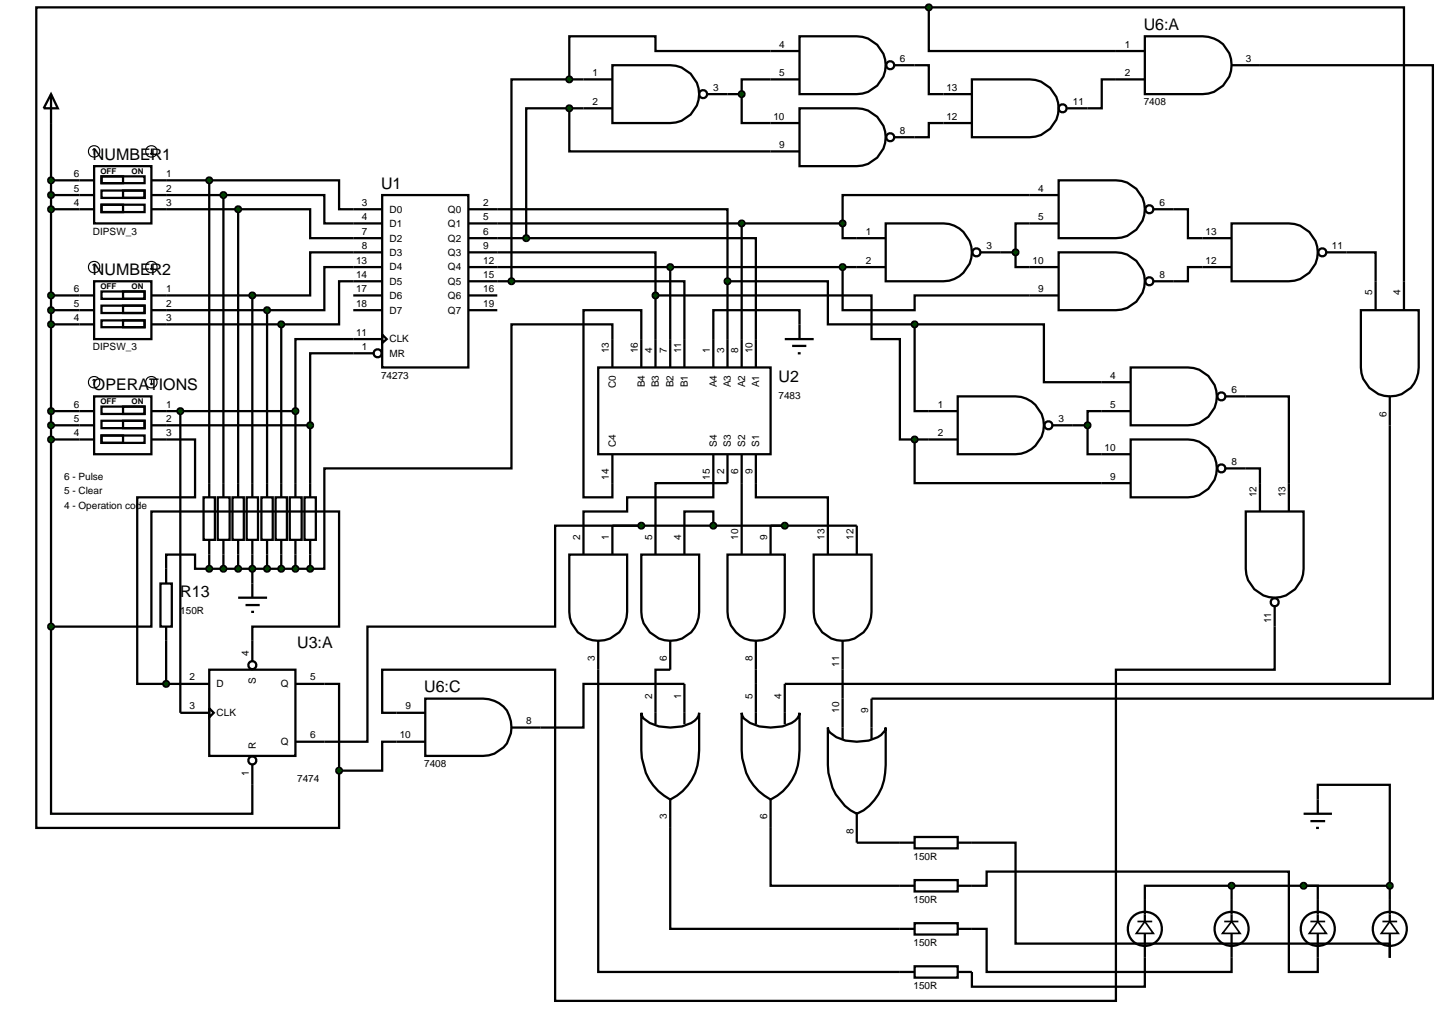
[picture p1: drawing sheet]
<svg xmlns="http://www.w3.org/2000/svg" width="257mm" height="180mm" viewBox="0 0 257 180" stroke-linecap="round" stroke-linejoin="round" font-family="sans-serif">
<g fill="none" stroke="#000" stroke-width=".4">
<path d="M9 16.6l1.2 2.5h-2.5zM9 16.6v93.9M100.4 14h-10.2v35.6M100.4 19.1h-7.6v22.9M100.4 19.1v7.6h35.5M100.4 14h2.5M100.4 19.1h2.5M128.3 16.6h2.5M130.8 16.6v5.1h5.1M135.9 9h-20.3v-2.6h-15.2v7.6M135.9 14h-5.1v2.6M161.3 11.5h2.5v5.1h2.6"/>
<path d="M163.8 1.3v7.7h33M163.8 1.3h83.8v48.3M163.8 1.3h-157.4v144.7h53.4v-10.1M196.8 14h-2.5v5.1h-2.5M222.2 11.5h30.5v111.7h-99M9 36.9h7.6M9 34.4h7.6M9 31.8h7.6M16.6 29.3h10.1v10.1h-10.1zM17.9 31.1h7.6v1.2h-7.6zM17.9 31.1h3.8v1.2h-3.8zM17.9 33.6h7.6v1.3h-7.6z"/>
<path d="M17.9 36.1h7.6v1.3h-7.6zM17.9 36.1h3.8v1.3h-3.8zM21.7 33.6h3.8v1.3h-3.8zM26.7 36.9h15.3M26.7 34.4h12.7M26.7 31.8h10.2M36.9 31.8h22.9v5.1h7.6M36.9 31.8v53.4M39.4 34.4h17.8v5h10.2M39.4 34.4v50.8M42 36.9h12.7v5.1h12.7M42 36.9v48.3"/>
<path d="M67.4 34.4h15.2v30.4h-15.2zM82.6 36.9h45.7v12.7M82.6 39.4h66M130.8 39.4v20.4M148.6 39.4v2.6h2.5M166.4 21.7h-2.6v2.5h-2.5M181.6 34.4h-33v5M181.6 39.4h-2.5v5.1M207 36.9h2.5v5.1h2.6M9 54.7h7.6M9 52.1h7.6M9 57.2h7.6"/>
<path d="M16.6 49.6h10.1v10.2h-10.1zM17.9 51.4h7.6v1.3h-7.6zM17.9 53.9h7.6v1.3h-7.6zM17.9 56.5h7.6v1.2h-7.6zM21.7 51.4h3.8v1.3h-3.8zM21.7 53.9h3.8v1.3h-3.8zM21.7 56.5h3.8v1.2h-3.8zM26.7 54.7h20.4M26.7 52.1h17.8M26.7 57.2h22.9M44.5 52.1v33.1M47.1 54.7v30.5"/>
<path d="M49.6 57.2v28M62.3 54.7h5.1M62.3 52.1h5.1M67.4 59.8h-15.3v12.7M67.4 49.6h-7.6v7.6h-10.2M67.4 47.1h-10.2v7.6h-10.1M67.4 44.5h-12.7v7.6h-10.2M67.4 59l.8 .8-.8 .7zM82.6 44.5h33v7.6M82.6 54.7h5.1M82.6 52.1h5.1M82.6 49.6h7.6"/>
<path d="M82.6 42h10.2M82.6 47.1h68.5M90.2 49.6h30.5v10.2M92.8 42h40.5v17.8M108 59.8v-2.6h-17.8v25.4h-33v17.7h-2.5M113.1 59.8v-5.1h-10.2v33h5.1v-2.5M115.6 52.1h38.1v7.7h5v17.7h2.6M115.6 52.1v7.7M118.2 47.1v12.7M128.3 49.6h17.7v7.6h15.3M128.3 49.6v10.2M141 57.2v-2.5h-15.2v5.1"/>
<path d="M148.6 47.1v7.6h12.7v-2.6h20.3M161.3 57.2v15.3h2.5M161.3 57.2h22.8v10.2h10.2M176.5 44.5h2.6M179.1 44.5v2.6h2.5M212.1 47.1h-2.6v2.5h-2.5M237.5 44.5h5.1v5.1M9 72.5h5M9 75h5M9 77.5h5M29.3 77.5h5.1v10.2h-10.2v32.9h5.1M29.3 72.5h22.8"/>
<path d="M29.3 75h25.4M31.8 72.5v53.2M52.1 72.5v12.7M54.7 75v10.2M65.9 62.3h-11.2v12.7M161.3 77.5v7.7h33M161.3 77.5h2.5M189.2 75h2.6M191.8 75v5.1h2.5M194.3 72.5h-2.5v2.5M219.7 69.9h7.6v15.3M245.1 75v45.6h-106.7"/>
<path d="M36.9 97.8v2.5M39.4 97.8v2.5M42 97.8v2.5M44.5 97.8v7.6M47.1 97.8v2.5M49.6 97.8v2.5M52.1 97.8v2.5M54.7 97.8v2.5M108 92.7h43.1M113.1 92.7h-15.2v17.8h-33.1v20.3h-7.6M120.7 92.7v-2.5h5.1v2.5M125.8 85.2v2.5h-15.2v2.5h-7.7v2.5"/>
<path d="M128.3 85.2h-12.7v7.5M130.8 85.2v7.5M133.3 85.2v2.5h12.7v5M219.7 82.6h2.5v2.6M9 110.5h17.7v-20.3h33.1v20.3h-15.3v2.5M9 110.5v33h35.5v-5.1M29.3 100.3v-2.5h5.1v2.5h2.5M29.3 113v7.6M36.9 100.3h17.8M42 105.4h5.1M43.3 106.7h2.5M44.3 107.9h.5"/>
<path d="M105.5 118.1v53.3h53.2M118.2 118.1h-2.6v2.5M133.3 118.1v2.5M148.6 118.1v5.1M224.8 110.5v7.6h-28v58.4h-98.9v-58.4h-30.5v7.6h2.5M29.3 120.6h2.5M57.2 120.6h2.6v15.3M69.9 130.8h-2.5v5.1h-7.6M120.7 120.6h-17.8v7.7h-7.6M118.2 146v17.8h40.5M135.9 146v10.2h22.8M151.1 148.6h7.6"/>
<path d="M171.4 148.6h7.7v17.8h66v2.5M171.4 156.2h2.6v-2.5h53.3v17.7h5.1v-2.5M217.2 156.2h-15.3v2.5M217.2 156.2h27.9M217.2 156.2v2.5M229.9 156.2h2.5v2.5M232.4 141v-2.6h12.7v17.8M245.1 156.2v2.5M171.4 163.8h2.6v7.6h43.2v-2.5M201.9 168.9v5.1h-30.5v-2.6"/>
<circle cx="66.6" cy="62.3" r=".7"/>
</g>
<g fill="none" stroke="#000" stroke-width=".2">
<path d="M16.6 26.2l-.3 .3M16.6 26.2l.2 .3M16.6 26.2v1.1M26.5 27l.2 .3M26.7 26.2v1.1M27 27l-.3 .3M16.6 46.6v1M16.6 46.6l-.3 .2M16.6 46.6l.2 .2M26.5 47.3l.2 .3M26.7 46.6v1M27 47.3l-.3 .3"/>
<circle cx="16.6" cy="26.7" r="1.01"/>
<circle cx="26.7" cy="26.7" r="1.01"/>
<circle cx="16.6" cy="47.1" r="1.01"/>
<circle cx="26.7" cy="47.1" r="1.01"/>
</g>
<g fill="#004000" stroke="#000" stroke-width=".4">
<path d="M8.6 54.4l.4-.2-.5 .5zM9 54.2l.4 .2 .1 .3zM9 55.2l.5-.5-.1 .3zM8.5 54.7l.5 .5-.3-.1z"/>
<path d="M8.6 51.8l.4-.2-.5 .5zM9 51.6l.4 .2 .1 .3zM9 52.6l.5-.5-.1 .3zM8.5 52.1l.5 .5-.3-.1z"/>
<path d="M8.6 36.6l.4-.2-.5 .5zM9 36.4l.4 .2 .1 .3zM9.5 36.9l-.1 .3-.4 .2zM8.5 36.9l.5 .5-.4-.2z"/>
<path d="M8.6 34.1l.4-.2-.5 .5zM9 33.9l.4 .2 .1 .3zM9 34.9l.5-.5-.1 .3zM8.5 34.4l.5 .5-.3-.1z"/>
<path d="M8.6 31.5l.4-.2-.5 .5zM9 31.3l.4 .2 .1 .3zM9 32.3l.5-.5-.1 .3zM8.5 31.8l.5 .5-.3-.1z"/>
<path d="M8.6 56.9l.4-.2-.5 .5zM9 56.7l.4 .2 .1 .3zM9 57.7l.5-.5-.1 .3zM8.5 57.2l.5 .5-.3-.1z"/>
</g>
<g fill="#004000">
<path d="M8.5 54.7l.5-.5 .5 .5-.5 .5z"/>
<path d="M8.5 52.1l.5-.5 .5 .5-.5 .5z"/>
<path d="M8.5 36.9l.5-.5 .5 .5-.5 .5z"/>
<path d="M8.5 34.4l.5-.5 .5 .5-.5 .5z"/>
<path d="M9 31.3l.5 .5-.5 .5-.5-.5z"/>
<path d="M8.5 57.2l.5-.5 .5 .5-.5 .5z"/>
</g>
<g fill="none" stroke="#000" stroke-width=".4">
<path d="M108 59.8v5M113.1 59.8v5M115.6 59.8v5M118.2 59.8v5M120.7 59.8v5M125.8 59.8v5M128.3 59.8v5M130.8 59.8v5M133.3 59.8v5M105.5 64.8h30.4v15.3h-30.4zM53.7 87.7h2v7.5h-2zM54.7 85.2v2.5"/>
<path d="M54.7 95.2v2.6M108 80.1v5.1M125.8 80.1v5.1M128.3 80.1v5.1M130.8 80.1v5.1M133.3 80.1v5.1"/>
</g>
<path d="M54.3 100l.4-.2-.5 .5zM54.7 99.8l.3 .1 .2 .4zM54.7 100.8l.5-.5-.2 .4zM54.2 100.3l.5 .5-.4-.2z" fill="#004000" stroke="#000" stroke-width=".4"/>
<path d="M54.7 99.8l.5 .5-.5 .5-.5-.5z" fill="#004000"/>
<path d="M51.1 87.7h2.1v7.5h-2.1zM52.1 85.2v2.5M52.1 95.2v2.6" fill="none" stroke="#000" stroke-width=".4"/>
<g fill="#004000" stroke="#000" stroke-width=".4">
<path d="M51.8 72.1l.3-.1-.5 .5zM52.1 72l.4 .2 .1 .3zM52.1 73l.5-.5-.1 .3zM51.6 72.5l.5 .5-.4-.2z"/>
<path d="M51.7 100l.4-.2-.5 .5zM52.1 99.8l.4 .2 .1 .3zM52.1 100.8l.5-.5-.2 .4zM51.6 100.3l.5 .5-.4-.2z"/>
</g>
<g fill="#004000">
<path d="M52.1 72l.5 .5-.5 .5-.5-.5z"/>
<path d="M52.1 99.8l.5 .5-.5 .5-.5-.5z"/>
</g>
<g fill="none" stroke="#000" stroke-width=".4">
<path d="M38.4 87.7h2.1v7.5h-2.1zM39.4 85.2v2.5M39.4 95.2v2.6M41 87.7h2v7.5h-2zM42 85.2v2.5M42 95.2v2.6M43.5 87.7h2v7.5h-2zM44.5 85.2v2.5M44.5 95.2v2.6M46.1 87.7h2v7.5h-2zM47.1 85.2v2.5M47.1 95.2v2.6"/>
<path d="M48.6 87.7h2v7.5h-2zM49.6 85.2v2.5M49.6 95.2v2.6"/>
</g>
<g fill="#004000" stroke="#000" stroke-width=".4">
<path d="M49.3 56.8l.3-.1-.5 .5zM49.6 56.7l.4 .2 .1 .3zM49.6 57.7l.5-.5-.2 .4zM49.1 57.2l.5 .5-.4-.2z"/>
<path d="M46.7 54.4l.4-.2-.5 .5zM47.1 54.2l.4 .2 .1 .3zM47.1 55.2l.5-.5-.1 .3zM46.6 54.7l.5 .5-.3-.1z"/>
<path d="M44.1 51.8l.4-.2-.5 .5zM44.5 51.6l.4 .2 .1 .3zM44.5 52.6l.5-.5-.1 .3zM44 52.1l.5 .5-.3-.1z"/>
<path d="M41.6 36.6l.4-.2-.5 .5zM42 36.4l.3 .1 .2 .4zM42.5 36.9l-.2 .4-.3 .1zM41.5 36.9l.5 .5-.4-.2z"/>
<path d="M39.1 34l.3-.1-.5 .5zM39.4 33.9l.4 .2 .1 .3zM39.4 34.9l.5-.5-.1 .3zM38.9 34.4l.5 .5-.4-.2z"/>
</g>
<g fill="#004000">
<path d="M49.6 56.7l.5 .5-.5 .5-.5-.5z"/>
<path d="M46.6 54.7l.5-.5 .5 .5-.5 .5z"/>
<path d="M44 52.1l.5-.5 .5 .5-.5 .5z"/>
<path d="M41.5 36.9l.5-.5 .5 .5-.5 .5z"/>
<path d="M39.4 33.9l.5 .5-.5 .5-.5-.5z"/>
</g>
<path d="M35.9 87.7h2v7.5h-2zM36.9 85.2v2.5M36.9 95.2v2.6" fill="none" stroke="#000" stroke-width=".4"/>
<g fill="#004000" stroke="#000" stroke-width=".4">
<path d="M36.6 31.4l.3-.1-.5 .5zM36.9 31.3l.4 .2 .1 .3zM36.9 32.3l.5-.5-.2 .4zM36.4 31.8l.5 .5-.4-.2z"/>
<path d="M44.1 100l.4-.2-.5 .5zM44.5 99.8l.4 .2 .1 .3zM44.5 100.8l.5-.5-.2 .4zM44 100.3l.5 .5-.3-.1z"/>
<path d="M39 100l.4-.2-.5 .5zM39.4 99.8l.4 .2 .1 .3zM39.4 100.8l.5-.5-.2 .4zM38.9 100.3l.5 .5-.3-.1z"/>
<path d="M41.6 100l.4-.2-.5 .5zM42 99.8l.4 .2 .1 .3zM42 100.8l.5-.5-.2 .4zM41.5 100.3l.5 .5-.3-.1z"/>
<path d="M46.7 100l.4-.2-.5 .5zM47.1 99.8l.4 .2 .1 .3zM47.1 100.8l.5-.5-.2 .4zM46.6 100.3l.5 .5-.3-.1z"/>
<path d="M49.2 100l.4-.2-.5 .5zM49.6 99.8l.4 .2 .1 .3zM49.6 100.8l.5-.5-.2 .4zM49.1 100.3l.5 .5-.3-.1z"/>
</g>
<g fill="#004000">
<path d="M36.9 31.3l.5 .5-.5 .5-.5-.5z"/>
<path d="M44 100.3l.5-.5 .5 .5-.5 .5z"/>
<path d="M39.4 99.8l.5 .5-.5 .5-.5-.5z"/>
<path d="M42 99.8l.5 .5-.5 .5-.5-.5z"/>
<path d="M46.6 100.3l.5-.5 .5 .5-.5 .5z"/>
<path d="M49.1 100.3l.5-.5 .5 .5-.5 .5z"/>
</g>
<g fill="none" stroke="#000" stroke-width=".4">
<path d="M138.4 59.8h5.1M141 57.2v2.6M139.7 61h2.5M140.7 62.3h.5M36.9 118.1h15.2v15.2h-15.2zM44.5 113v3.6M31.8 120.6h5.1M31.8 125.7h5.1M36.9 124.9l.8 .8-.8 .8zM44.5 134.9v3.5M52.1 120.6h5.1M52.1 130.8h5.1"/>
<circle cx="44.5" cy="117.3" r=".7"/>
<circle cx="44.5" cy="134.1" r=".7"/>
</g>
<path d="M8.6 110.2l.4-.2-.5 .5zM9 110l.4 .2 .1 .3zM9.5 110.5l-.1 .3-.4 .2zM8.5 110.5l.5 .5-.3-.1z" fill="#004000" stroke="#000" stroke-width=".4"/>
<path d="M8.5 110.5l.5-.5 .5 .5-.5 .5z" fill="#004000"/>
<g fill="none" stroke="#000" stroke-width=".4">
<path d="M100.4 97.8h10.2v10.1a5.1 5.1 0 0 1-5.1 5.1 5.1 5.1 0 0 1-5.1-5.1zM102.9 92.7v5.1M108 92.7v5.1M113.1 97.8h10.2v10.1a5.1 5.1 0 0 1-5.1 5.1 5.1 5.1 0 0 1-5.1-5.1zM115.6 92.7v5.1M120.7 92.7v5.1M128.3 97.8h10.1v10.1a5.1 5.1 0 0 1-5.1 5.1 5.1 5.1 0 0 1-5-5.1zM130.8 92.7v5.1M135.9 92.7v5.1M143.5 97.8h10.2v10.1a5.1 5.1 0 0 1-5.1 5.1 5.1 5.1 0 0 1-5.1-5.1zM146 92.7v5.1M151.1 92.7v5.1"/>
<path d="M105.5 113v5.1M118.2 113v5.1M133.3 113v5.1M148.6 113v5.1"/>
</g>
<g fill="#004000" stroke="#000" stroke-width=".4">
<path d="M138.1 92.3l.3-.1-.5 .5zM138.4 92.2l.4 .2 .1 .3zM138.9 92.7l-.2 .4-.3 .1zM137.9 92.7l.5 .5-.3-.1z"/>
<path d="M125.5 92.3l.3-.1-.5 .5zM125.8 92.2l.3 .1 .2 .4zM125.8 93.2l.5-.5-.2 .4zM125.3 92.7l.5 .5-.3-.1z"/>
</g>
<g fill="#004000">
<path d="M138.4 92.2l.5 .5-.5 .5-.5-.5z"/>
<path d="M125.8 92.2l.5 .5-.5 .5-.5-.5z"/>
</g>
<path d="M28.3 102.9h2v7.6h-2zM29.3 100.3v2.6M29.3 110.5v2.5" fill="none" stroke="#000" stroke-width=".4"/>
<path d="M36.5 100l.4-.2-.5 .5zM36.9 99.8l.4 .2 .1 .3zM36.9 100.8l.5-.5-.2 .4zM36.4 100.3l.5 .5-.3-.1z" fill="#004000" stroke="#000" stroke-width=".4"/>
<path d="M36.9 99.8l.5 .5-.5 .5-.5-.5z" fill="#004000"/>
<g fill="none" stroke="#000" stroke-width=".4">
<path d="M113.1 125.7l.1 .5 .3 .5a7.5 7.5 0 0 0 6.8 1.4 3.3 3.3 0 0 0 3-2.4v6.6a9.2 9.2 0 0 1-5.1 8.7 9.7 9.7 0 0 1-5.1-8.7zM115.6 120.6v7.1M120.7 120.6v7.1M130.8 125.7l.1 .5 .3 .5a7.5 7.5 0 0 0 6.8 1.4 3.3 3.3 0 0 0 3-2.4v6.6a9.2 9.2 0 0 1-5.1 8.7 9.7 9.7 0 0 1-5.1-8.7zM133.3 120.6v7.1M138.4 120.6v7.1M146 128.3l.1 .5a5.7 5.7 0 0 0 5 2l2.1-.2 1.6-.6 .6-.4 .7-.8 .1-.5v6.6a8.9 8.9 0 0 1-5.1 8.6 9.3 9.3 0 0 1-5.1-8.6zM148.6 123.2v7.1M153.7 123.2v7.1M118.2 141v5M135.9 141v5M151.1 143.5v5.1"/>
<path d="M158.7 148.6h2.6M158.7 156.2h2.6M161.3 147.6h7.6v2h-7.6zM161.3 155.2h7.6v2h-7.6zM168.9 148.6h2.5M168.9 156.2h2.5M201.9 158.7v3.8M217.2 158.7v3.8M229.9 143.5h5M231.1 144.8h2.6M232.1 146h.5M232.4 141v2.5"/>
<path d="M232.4 158.7v3.8M245.1 158.7v3.8M158.7 171.4h2.6M158.7 163.8h2.6M161.3 170.4h7.6v2h-7.6zM161.3 162.8h7.6v2h-7.6zM168.9 171.4h2.5M168.9 163.8h2.5M201.9 164.6v4.3M217.2 164.6v4.3M232.4 164.6v4.3M245.1 164.6v4.3"/>
<circle cx="201.9" cy="163.8" r="3"/>
<circle cx="217.2" cy="163.8" r="3"/>
<circle cx="232.4" cy="163.8" r="3"/>
<circle cx="245.1" cy="163.8" r="3"/>
</g>
<path d="M200.6 162.5h2.6M201.9 162.5l1.5 2.1h-3zM215.9 162.5h2.5M217.2 162.5l1.5 2.1h-3.1zM231.1 162.5h2.6M232.4 162.5l1.5 2.1h-3zM243.8 162.5h2.6M245.1 162.5l1.5 2.1h-3z" fill="none" stroke="#000" stroke-width=".3"/>
<g fill="#004000" stroke="#000" stroke-width=".4">
<path d="M244.8 155.8l.3-.1-.5 .5zM245.1 155.7l.4 .2 .1 .3zM245.1 156.7l.5-.5-.2 .4zM244.6 156.2l.5 .5-.3-.1z"/>
<path d="M229.6 155.8l.3-.1-.5 .5zM229.9 155.7l.4 .2 .1 .3zM230.4 156.2l-.1 .3-.4 .2zM229.4 156.2l.5 .5-.4-.2z"/>
<path d="M216.9 155.8l.3-.1-.5 .5zM217.2 155.7l.4 .2 .1 .3zM217.7 156.2l-.1 .3-.4 .2zM216.7 156.2l.5 .5-.4-.2z"/>
</g>
<g fill="#004000">
<path d="M245.1 155.7l.5 .5-.5 .5-.5-.5z"/>
<path d="M229.9 155.7l.5 .5-.5 .5-.5-.5z"/>
<path d="M217.2 155.7l.5 .5-.5 .5-.5-.5z"/>
</g>
<g fill="none" stroke="#000" stroke-width=".4">
<path d="M102.9 14h5.1M102.9 19.1h5.1M108 11.5h10.2a5.1 5.1 0 0 1 5.1 5.1 5.1 5.1 0 0 1-5.1 5.1h-10.2zM124.8 16.6h3.5"/>
<circle cx="124" cy="16.6" r=".7"/>
</g>
<g fill="#004000" stroke="#000" stroke-width=".4">
<path d="M89.8 49.3l.4-.2-.5 .5zM90.2 49.1l.3 .1 .2 .4zM90.7 49.6l-.1 .3-.4 .2zM89.7 49.6l.5 .5-.4-.2z"/>
<path d="M92.4 41.7l.4-.2-.5 .5zM92.8 41.5l.3 .1 .2 .4zM92.8 42.5l.5-.5-.2 .4zM92.3 42l.5 .5-.4-.2z"/>
</g>
<g fill="#004000">
<path d="M89.7 49.6l.5-.5 .5 .5-.5 .5z"/>
<path d="M92.3 42l.5-.5 .5 .5-.5 .5z"/>
</g>
<g fill="none" stroke="#000" stroke-width=".4">
<path d="M135.9 9h5.1M135.9 14h5.1M141 6.4h10.1a5.1 5.1 0 0 1 5.1 5.1 5.1 5.1 0 0 1-5.1 5.1h-10.1zM157.7 11.5h3.6"/>
<circle cx="157" cy="11.5" r=".7"/>
</g>
<path d="M100.1 13.6l.3-.1-.5 .5zM100.4 13.5l.3 .1 .2 .4zM100.4 14.5l.5-.5-.2 .4zM99.9 14l.5 .5-.4-.2z" fill="#004000" stroke="#000" stroke-width=".4"/>
<path d="M100.4 13.5l.5 .5-.5 .5-.5-.5z" fill="#004000"/>
<g fill="none" stroke="#000" stroke-width=".4">
<path d="M141 19.1h10.1a5.1 5.1 0 0 1 5.1 5.1 5.1 5.1 0 0 1-5.1 5.1h-10.1zM135.9 21.7h5.1M135.9 26.7h5.1M157.7 24.2h3.6"/>
<circle cx="157" cy="24.2" r=".7"/>
</g>
<g fill="#004000" stroke="#000" stroke-width=".4">
<path d="M100.1 18.7l.3-.1-.5 .5zM100.4 18.6l.3 .1 .2 .4zM100.4 19.6l.5-.5-.2 .4zM99.9 19.1l.5 .5-.4-.2z"/>
<path d="M130.4 16.3l.4-.2-.5 .5zM130.8 16.1l.3 .1 .2 .4zM131.3 16.6l-.1 .3-.4 .2zM130.3 16.6l.5 .5-.3-.1z"/>
</g>
<g fill="#004000">
<path d="M100.4 18.6l.5 .5-.5 .5-.5-.5z"/>
<path d="M130.3 16.6l.5-.5 .5 .5-.5 .5z"/>
</g>
<g fill="none" stroke="#000" stroke-width=".4">
<path d="M166.4 16.6h5M171.4 14h10.2a5.1 5.1 0 0 1 5.1 5.1 5.1 5.1 0 0 1-5.1 5.1h-10.2zM188.2 19.1h3.6M196.8 9h5.1M196.8 14h5.1M201.9 6.4h10.2a5.1 5.1 0 0 1 5.1 5.1 5.1 5.1 0 0 1-5.1 5.1h-10.2zM217.2 11.5h5M166.4 21.7h5M14 72.5h2.6M14 75h2.6M14 77.5h2.6M16.6 69.9h10.1v10.2h-10.1z"/>
<path d="M17.9 71.7h7.6v1.3h-7.6zM17.9 74.2h7.6v1.3h-7.6zM17.9 76.8h7.6v1.3h-7.6zM17.9 76.8h3.8v1.3h-3.8zM21.7 71.7h3.8v1.3h-3.8zM21.7 74.2h3.8v1.3h-3.8zM26.7 72.5h2.6M26.7 75h2.6M26.7 77.5h2.6"/>
<circle cx="187.4" cy="19.1" r=".7"/>
</g>
<g fill="none" stroke="#000" stroke-width=".2">
<path d="M16.6 66.9l-.3 .2M16.6 66.9l.2 .2M16.6 66.9v1M26.5 67.6l.2 .3M26.7 66.9v1M27 67.6l-.3 .3"/>
<circle cx="16.6" cy="67.4" r="1.01"/>
<circle cx="26.7" cy="67.4" r="1.01"/>
</g>
<g fill="#004000" stroke="#000" stroke-width=".4">
<path d="M31.4 72.2l.4-.2-.5 .5zM31.8 72l.4 .2 .1 .3zM31.8 73l.5-.5-.1 .3zM31.3 72.5l.5 .5-.3-.1z"/>
<path d="M54.3 74.7l.4-.2-.5 .5zM54.7 74.5l.3 .1 .2 .4zM55.2 75l-.2 .4-.3 .1zM54.2 75l.5 .5-.4-.2z"/>
<path d="M8.6 72.2l.4-.2-.5 .5zM9 72l.4 .2 .1 .3zM9 73l.5-.5-.1 .3zM8.5 72.5l.5 .5-.3-.1z"/>
<path d="M8.6 74.7l.4-.2-.5 .5zM9 74.5l.4 .2 .1 .3zM9.5 75l-.1 .3-.4 .2zM8.5 75l.5 .5-.4-.2z"/>
<path d="M8.6 77.2l.4-.2-.5 .5zM9 77l.4 .2 .1 .3zM9 78l.5-.5-.1 .3zM8.5 77.5l.5 .5-.3-.1z"/>
<path d="M29 120.2l.3-.1-.5 .5zM29.3 120.1l.3 .1 .2 .4zM29.8 120.6l-.2 .4-.3 .1zM28.8 120.6l.5 .5-.4-.2z"/>
</g>
<g fill="#004000">
<path d="M31.8 72l.5 .5-.5 .5-.5-.5z"/>
<path d="M54.2 75l.5-.5 .5 .5-.5 .5z"/>
<path d="M8.5 72.5l.5-.5 .5 .5-.5 .5z"/>
<path d="M8.5 75l.5-.5 .5 .5-.5 .5z"/>
<path d="M8.5 77.5l.5-.5 .5 .5-.5 .5z"/>
<path d="M29.3 120.1l.5 .5-.5 .5-.5-.5z"/>
</g>
<g fill="none" stroke="#000" stroke-width=".4">
<path d="M156.2 39.4h10.2a5.1 5.1 0 0 1 5 5.1 5.1 5.1 0 0 1-5 5.1h-10.2zM151.1 42h5.1M151.1 47.1h5.1M173 44.5h3.5"/>
<circle cx="172.2" cy="44.5" r=".7"/>
</g>
<g fill="#004000" stroke="#000" stroke-width=".4">
<path d="M130.4 39.1l.4-.2-.5 .5zM130.8 38.9l.3 .1 .2 .4zM131.3 39.4l-.1 .3-.4 .2zM130.3 39.4l.5 .5-.3-.1z"/>
<path d="M117.9 46.7l.3-.1-.5 .5zM118.2 46.6l.3 .1 .2 .4zM118.7 47.1l-.2 .4-.3 .1zM117.7 47.1l.5 .5-.4-.2z"/>
</g>
<g fill="#004000">
<path d="M130.3 39.4l.5-.5 .5 .5-.5 .5z"/>
<path d="M118.2 46.6l.5 .5-.5 .5-.5-.5z"/>
</g>
<g fill="none" stroke="#000" stroke-width=".4">
<path d="M181.6 34.4h5.1M181.6 39.4h5.1M186.7 31.8h10.1a5.1 5.1 0 0 1 5.1 5.1 5.1 5.1 0 0 1-5.1 5.1h-10.1zM203.4 36.9h3.6"/>
<circle cx="202.7" cy="36.9" r=".7"/>
</g>
<path d="M148.3 39l.3-.1-.5 .5zM148.6 38.9l.3 .1 .2 .4zM148.6 39.9l.5-.5-.2 .4zM148.1 39.4l.5 .5-.3-.1z" fill="#004000" stroke="#000" stroke-width=".4"/>
<path d="M148.1 39.4l.5-.5 .5 .5-.5 .5z" fill="#004000"/>
<g fill="none" stroke="#000" stroke-width=".4">
<path d="M181.6 47.1h5.1M181.6 52.1h5.1M186.7 44.5h10.1a5.1 5.1 0 0 1 5.1 5.1 5.1 5.1 0 0 1-5.1 5.1h-10.1zM203.4 49.6h3.6"/>
<circle cx="202.7" cy="49.6" r=".7"/>
</g>
<g fill="#004000" stroke="#000" stroke-width=".4">
<path d="M148.3 46.7l.3-.1-.5 .5zM148.6 46.6l.3 .1 .2 .4zM148.6 47.6l.5-.5-.2 .4zM148.1 47.1l.5 .5-.3-.1z"/>
<path d="M178.8 44.1l.3-.1-.5 .5zM179.1 44l.4 .2 .1 .3zM179.6 44.5l-.1 .3-.4 .2zM178.6 44.5l.5 .5-.4-.2z"/>
</g>
<g fill="#004000">
<path d="M148.6 46.6l.5 .5-.5 .5-.5-.5z"/>
<path d="M179.1 44l.5 .5-.5 .5-.5-.5z"/>
</g>
<g fill="none" stroke="#000" stroke-width=".4">
<path d="M217.2 39.4h10.1a5.1 5.1 0 0 1 5.1 5.1 5.1 5.1 0 0 1-5.1 5.1h-10.1zM212.1 42h5.1M212.1 47.1h5.1M233.9 44.5h3.6M240 54.7h10.2v10.1a5.1 5.1 0 0 1-5.1 5.1 5.1 5.1 0 0 1-5.1-5.1zM242.6 49.6v5.1M247.6 49.6v5.1M245.1 69.9v5.1"/>
<circle cx="233.2" cy="44.5" r=".7"/>
</g>
<path d="M163.5 .9l.3-.1-.5 .5zM163.8 .8l.3 .1 .2 .4zM164.3 1.3l-.2 .4-.3 .1zM163.3 1.3l.5 .5-.4-.2z" fill="#004000" stroke="#000" stroke-width=".4"/>
<path d="M163.3 1.3l.5-.5 .5 .5-.5 .5z" fill="#004000"/>
<g fill="none" stroke="#000" stroke-width=".4">
<path d="M163.8 72.5h5.1M163.8 77.5h5.1M168.9 69.9h10.2a5.1 5.1 0 0 1 5 5.1 5.1 5.1 0 0 1-5 5.1h-10.2zM185.7 75h3.5"/>
<circle cx="184.9" cy="75" r=".7"/>
</g>
<g fill="#004000" stroke="#000" stroke-width=".4">
<path d="M127.9 49.3l.4-.2-.5 .5zM128.3 49.1l.3 .1 .2 .4zM128.8 49.6l-.1 .3-.4 .2zM127.8 49.6l.5 .5-.4-.2z"/>
<path d="M115.3 51.7l.3-.1-.5 .5zM115.6 51.6l.3 .1 .2 .4zM115.6 52.6l.5-.5-.1 .3zM115.1 52.1l.5 .5-.4-.2z"/>
</g>
<g fill="#004000">
<path d="M127.8 49.6l.5-.5 .5 .5-.5 .5z"/>
<path d="M115.1 52.1l.5-.5 .5 .5-.5 .5z"/>
</g>
<g fill="none" stroke="#000" stroke-width=".4">
<path d="M194.3 67.4h5.1M194.3 72.5h5.1M199.4 64.8h10.1a5.1 5.1 0 0 1 5.1 5.1 5.1 5.1 0 0 1-5.1 5.1h-10.1zM216.1 69.9h3.6"/>
<circle cx="215.4" cy="69.9" r=".7"/>
</g>
<path d="M161 56.8l.3-.1-.5 .5zM161.3 56.7l.3 .1 .2 .4zM161.3 57.7l.5-.5-.2 .4zM160.8 57.2l.5 .5-.3-.1z" fill="#004000" stroke="#000" stroke-width=".4"/>
<path d="M161.3 56.7l.5 .5-.5 .5-.5-.5z" fill="#004000"/>
<g fill="none" stroke="#000" stroke-width=".4">
<path d="M199.4 77.5h10.1a5.1 5.1 0 0 1 5.1 5.1 5.1 5.1 0 0 1-5.1 5.1h-10.1zM194.3 80.1h5.1M194.3 85.2h5.1M216.1 82.6h3.6"/>
<circle cx="215.4" cy="82.6" r=".7"/>
</g>
<g fill="#004000" stroke="#000" stroke-width=".4">
<path d="M160.9 77.2l.4-.2-.5 .5zM161.3 77l.3 .1 .2 .4zM161.3 78l.5-.5-.2 .4zM160.8 77.5l.5 .5-.3-.1z"/>
<path d="M191.4 74.7l.4-.2-.5 .5zM191.8 74.5l.4 .2 .1 .3zM192.3 75l-.1 .3-.4 .2zM191.3 75l.5 .5-.4-.2z"/>
</g>
<g fill="#004000">
<path d="M161.3 77l.5 .5-.5 .5-.5-.5z"/>
<path d="M191.3 75l.5-.5 .5 .5-.5 .5z"/>
</g>
<g fill="none" stroke="#000" stroke-width=".4">
<path d="M219.7 90.2h10.2v10.1a5.1 5.1 0 0 1-5.1 5.1 5.1 5.1 0 0 1-5.1-5.1zM222.2 85.2v5M227.3 85.2v5M224.8 106.9v3.6M69.9 125.7h5.1M69.9 130.8h5.1M75 123.2h10.2a4.9 4.9 0 0 1 4.9 6.1 4.9 4.9 0 0 1-4.9 4h-10.2zM90.2 128.3h5.1"/>
<circle cx="224.8" cy="106.2" r=".7"/>
</g>
<g fill="#004000" stroke="#000" stroke-width=".4">
<path d="M59.4 135.6l.4-.2-.5 .5zM59.8 135.4l.3 .1 .2 .4zM60.3 135.9l-.1 .3-.4 .2zM59.3 135.9l.5 .5-.4-.2z"/>
<path d="M112.8 92.3l.3-.1-.5 .5zM113.1 92.2l.3 .1 .2 .4zM113.1 93.2l.5-.5-.2 .4zM112.6 92.7l.5 .5-.3-.1z"/>
</g>
<g fill="#004000">
<path d="M59.3 135.9l.5-.5 .5 .5-.5 .5z"/>
<path d="M113.1 92.2l.5 .5-.5 .5-.5-.5z"/>
</g>
<g font-size="2.8">
<text x="201.7" y="5.3">U6:A</text>
<text x="16.4" y="28.2">NUMBER1</text>
<text x="67.2" y="33.3">U1</text>
<text x="16.4" y="48.5">NUMBER2</text>
<text x="16.4" y="68.8">OPERATIONS</text>
<text x="137.3" y="67.4">U2</text>
<text x="31.8" y="105.4">R13</text>
<text x="52.4" y="114.4">U3:A</text>
<text x="74.8" y="122.1">U6:C</text>
</g>
<g font-size="1.8">
<text x="137.4" y="8.4">4</text>
<text x="158.7" y="10.9">6</text>
<text x="198.4" y="8.4">1</text>
<text x="219.7" y="10.9">3</text>
<text x="104.5" y="13.4">1</text>
<text x="125.8" y="16">3</text>
<text x="137.4" y="13.4">5</text>
<text x="166.9" y="16">13</text>
<text x="198.4" y="13.4">2</text>
<text x="104.5" y="18.5">2</text>
<text x="136.4" y="21.1">10</text>
<text x="158.7" y="23.6">8</text>
<text x="166.9" y="21.1">12</text>
<text x="189.2" y="18.5">11</text>
<text x="201.7" y="18.6">7408</text>
<text x="137.4" y="26.1">9</text>
<text x="13" y="31.2">6</text>
<text x="13" y="33.8">5</text>
<text x="29.3" y="31.2">1</text>
<text x="29.3" y="33.8">2</text>
<text x="183.1" y="33.8">4</text>
<text x="13" y="36.3">4</text>
<text x="16.4" y="41.5">DIPSW_3</text>
<text x="29.3" y="36.3">3</text>
<text x="63.8" y="36.3">3</text>
<text x="63.8" y="38.8">4</text>
<text x="63.8" y="41.4">7</text>
<text x="68.7" y="37.5">D0</text>
<text x="68.7" y="40">D1</text>
<text x="79" y="37.5">Q0</text>
<text x="79" y="40">Q1</text>
<text x="85.2" y="36.3">2</text>
<text x="85.2" y="38.8">5</text>
<text x="85.2" y="41.4">6</text>
<text x="152.7" y="41.4">1</text>
<text x="183.1" y="38.8">5</text>
<text x="204.5" y="36.3">6</text>
<text x="212.6" y="41.4">13</text>
<text x="62.8" y="46.5">13</text>
<text x="63.8" y="43.9">8</text>
<text x="68.7" y="42.6">D2</text>
<text x="68.7" y="45.1">D3</text>
<text x="68.7" y="47.7">D4</text>
<text x="79" y="42.6">Q2</text>
<text x="79" y="45.1">Q3</text>
<text x="79" y="47.7">Q4</text>
<text x="85.2" y="43.9">9</text>
<text x="85.2" y="46.5">12</text>
<text x="152.7" y="46.5">2</text>
<text x="174" y="43.9">3</text>
<text x="182.1" y="46.5">10</text>
<text x="212.6" y="46.5">12</text>
<text x="234.9" y="43.9">11</text>
<text x="13" y="51.5">6</text>
<text x="29.3" y="51.5">1</text>
<text x="62.8" y="49">14</text>
<text x="62.8" y="51.5">17</text>
<text x="68.7" y="50.2">D5</text>
<text x="68.7" y="52.7">D6</text>
<text x="79" y="50.2">Q5</text>
<text x="79" y="52.7">Q6</text>
<text x="85.2" y="49">15</text>
<text x="85.2" y="51.5">16</text>
<text x="183.1" y="51.5">9</text>
<text x="204.5" y="49">8</text>
<text x="242" y="52.1" transform="rotate(-90 242 52.1)">5</text>
<text x="247" y="52.1" transform="rotate(-90 247 52.1)">4</text>
<text x="13" y="54.1">5</text>
<text x="13" y="56.6">4</text>
<text x="29.3" y="54.1">2</text>
<text x="29.3" y="56.6">3</text>
<text x="62.8" y="54.1">18</text>
<text x="62.8" y="59.2">11</text>
<text x="68.7" y="55.3">D7</text>
<text x="79" y="55.3">Q7</text>
<text x="85.2" y="54.1">19</text>
<text x="16.4" y="61.8">DIPSW_3</text>
<text x="63.8" y="61.7">1</text>
<text x="68.7" y="60.4">CLK</text>
<text x="68.7" y="62.9">MR</text>
<text x="107.4" y="62.3" transform="rotate(-90 107.4 62.3)">13</text>
<text x="112.5" y="62.3" transform="rotate(-90 112.5 62.3)">16</text>
<text x="115" y="62.3" transform="rotate(-90 115 62.3)">4</text>
<text x="117.6" y="62.3" transform="rotate(-90 117.6 62.3)">7</text>
<text x="120.1" y="62.3" transform="rotate(-90 120.1 62.3)">11</text>
<text x="125.2" y="62.3" transform="rotate(-90 125.2 62.3)">1</text>
<text x="127.7" y="62.3" transform="rotate(-90 127.7 62.3)">3</text>
<text x="130.2" y="62.3" transform="rotate(-90 130.2 62.3)">8</text>
<text x="132.7" y="62.3" transform="rotate(-90 132.7 62.3)">10</text>
<text x="13" y="71.9">6</text>
<text x="29.3" y="71.9">1</text>
<text x="67.2" y="66.9">74273</text>
<text x="108.6" y="68.4" transform="rotate(-90 108.6 68.4)">C0</text>
<text x="113.7" y="68.3" transform="rotate(-90 113.7 68.3)">B4</text>
<text x="116.2" y="68.3" transform="rotate(-90 116.2 68.3)">B3</text>
<text x="118.8" y="68.3" transform="rotate(-90 118.8 68.3)">B2</text>
<text x="121.3" y="68.3" transform="rotate(-90 121.3 68.3)">B1</text>
<text x="126.4" y="68.3" transform="rotate(-90 126.4 68.3)">A4</text>
<text x="128.9" y="68.3" transform="rotate(-90 128.9 68.3)">A3</text>
<text x="131.4" y="68.3" transform="rotate(-90 131.4 68.3)">A2</text>
<text x="133.9" y="68.3" transform="rotate(-90 133.9 68.3)">A1</text>
<text x="137.3" y="70.3">7483</text>
<text x="165.4" y="71.9">1</text>
<text x="195.8" y="66.8">4</text>
<text x="195.8" y="71.9">5</text>
<text x="217.2" y="69.3">6</text>
<text x="13" y="74.4">5</text>
<text x="13" y="76.9">4</text>
<text x="29.3" y="74.4">2</text>
<text x="29.3" y="76.9">3</text>
<text x="165.4" y="76.9">2</text>
<text x="186.7" y="74.4">3</text>
<text x="244.5" y="73.5" transform="rotate(-90 244.5 73.5)">6</text>
<text x="108.6" y="78.8" transform="rotate(-90 108.6 78.8)">C4</text>
<text x="126.4" y="78.8" transform="rotate(-90 126.4 78.8)">S4</text>
<text x="127.7" y="83.6" transform="rotate(-90 127.7 83.6)">2</text>
<text x="128.9" y="78.8" transform="rotate(-90 128.9 78.8)">S3</text>
<text x="130.2" y="83.6" transform="rotate(-90 130.2 83.6)">6</text>
<text x="131.4" y="78.8" transform="rotate(-90 131.4 78.8)">S2</text>
<text x="132.7" y="83.6" transform="rotate(-90 132.7 83.6)">9</text>
<text x="133.9" y="78.8" transform="rotate(-90 133.9 78.8)">S1</text>
<text x="194.8" y="79.5">10</text>
<text x="217.2" y="82">8</text>
<text x="11.3" y="84.6">6 - Pulse</text>
<text x="11.3" y="87.2">5 - Clear</text>
<text x="11.3" y="89.7">4 - Operation code</text>
<text x="107.4" y="84.6" transform="rotate(-90 107.4 84.6)">14</text>
<text x="125.2" y="84.6" transform="rotate(-90 125.2 84.6)">15</text>
<text x="195.8" y="84.6">9</text>
<text x="221.6" y="87.7" transform="rotate(-90 221.6 87.7)">12</text>
<text x="226.7" y="87.7" transform="rotate(-90 226.7 87.7)">13</text>
<text x="102.3" y="95.2" transform="rotate(-90 102.3 95.2)">2</text>
<text x="107.4" y="95.2" transform="rotate(-90 107.4 95.2)">1</text>
<text x="115" y="95.2" transform="rotate(-90 115 95.2)">5</text>
<text x="120.1" y="95.2" transform="rotate(-90 120.1 95.2)">4</text>
<text x="130.2" y="95.2" transform="rotate(-90 130.2 95.2)">10</text>
<text x="135.3" y="95.2" transform="rotate(-90 135.3 95.2)">9</text>
<text x="145.4" y="95.2" transform="rotate(-90 145.4 95.2)">13</text>
<text x="150.5" y="95.2" transform="rotate(-90 150.5 95.2)">12</text>
<text x="31.8" y="108.3">150R</text>
<text x="224.2" y="109.9" transform="rotate(-90 224.2 109.9)">11</text>
<text x="33.4" y="120">2</text>
<text x="43.9" y="115.6" transform="rotate(-90 43.9 115.6)">4</text>
<text x="54.7" y="120">5</text>
<text x="104.9" y="116.6" transform="rotate(-90 104.9 116.6)">3</text>
<text x="117.6" y="116.6" transform="rotate(-90 117.6 116.6)">6</text>
<text x="132.7" y="116.6" transform="rotate(-90 132.7 116.6)">8</text>
<text x="148" y="117.6" transform="rotate(-90 148 117.6)">11</text>
<text x="33.4" y="125.1">3</text>
<text x="38.2" y="121.2">D</text>
<text x="45.1" y="120.6" transform="rotate(-90 45.1 120.6)">S</text>
<text x="49.5" y="121.2">Q</text>
<text x="71.5" y="125.1">9</text>
<text x="115" y="123.2" transform="rotate(-90 115 123.2)">2</text>
<text x="120.1" y="123.2" transform="rotate(-90 120.1 123.2)">1</text>
<text x="132.7" y="123.2" transform="rotate(-90 132.7 123.2)">5</text>
<text x="137.8" y="123.2" transform="rotate(-90 137.8 123.2)">4</text>
<text x="148" y="125.7" transform="rotate(-90 148 125.7)">10</text>
<text x="153.1" y="125.7" transform="rotate(-90 153.1 125.7)">9</text>
<text x="38.2" y="126.3">CLK</text>
<text x="49.5" y="131.4">Q</text>
<text x="54.7" y="130.2">6</text>
<text x="70.5" y="130.2">10</text>
<text x="92.8" y="127.7">8</text>
<text x="43.9" y="136.9" transform="rotate(-90 43.9 136.9)">1</text>
<text x="45.1" y="132.1" transform="rotate(-90 45.1 132.1)">R</text>
<text x="52.4" y="137.9">7474</text>
<text x="74.8" y="135.3">7408</text>
<text x="117.6" y="144.5" transform="rotate(-90 117.6 144.5)">3</text>
<text x="135.3" y="144.5" transform="rotate(-90 135.3 144.5)">6</text>
<text x="150.5" y="147" transform="rotate(-90 150.5 147)">8</text>
<text x="161.1" y="151.6">150R</text>
<text x="161.1" y="159.2">150R</text>
<text x="161.1" y="166.8">150R</text>
<text x="161.1" y="174.4">150R</text>
</g>
<g font-size="1.4">
<text x="17.7" y="30.7">OFF</text>
<text x="23.2" y="30.7">ON</text>
<text x="17.7" y="51">OFF</text>
<text x="23.2" y="51">ON</text>
<text x="17.7" y="71.3">OFF</text>
<text x="23.2" y="71.3">ON</text>
</g>
</svg>
